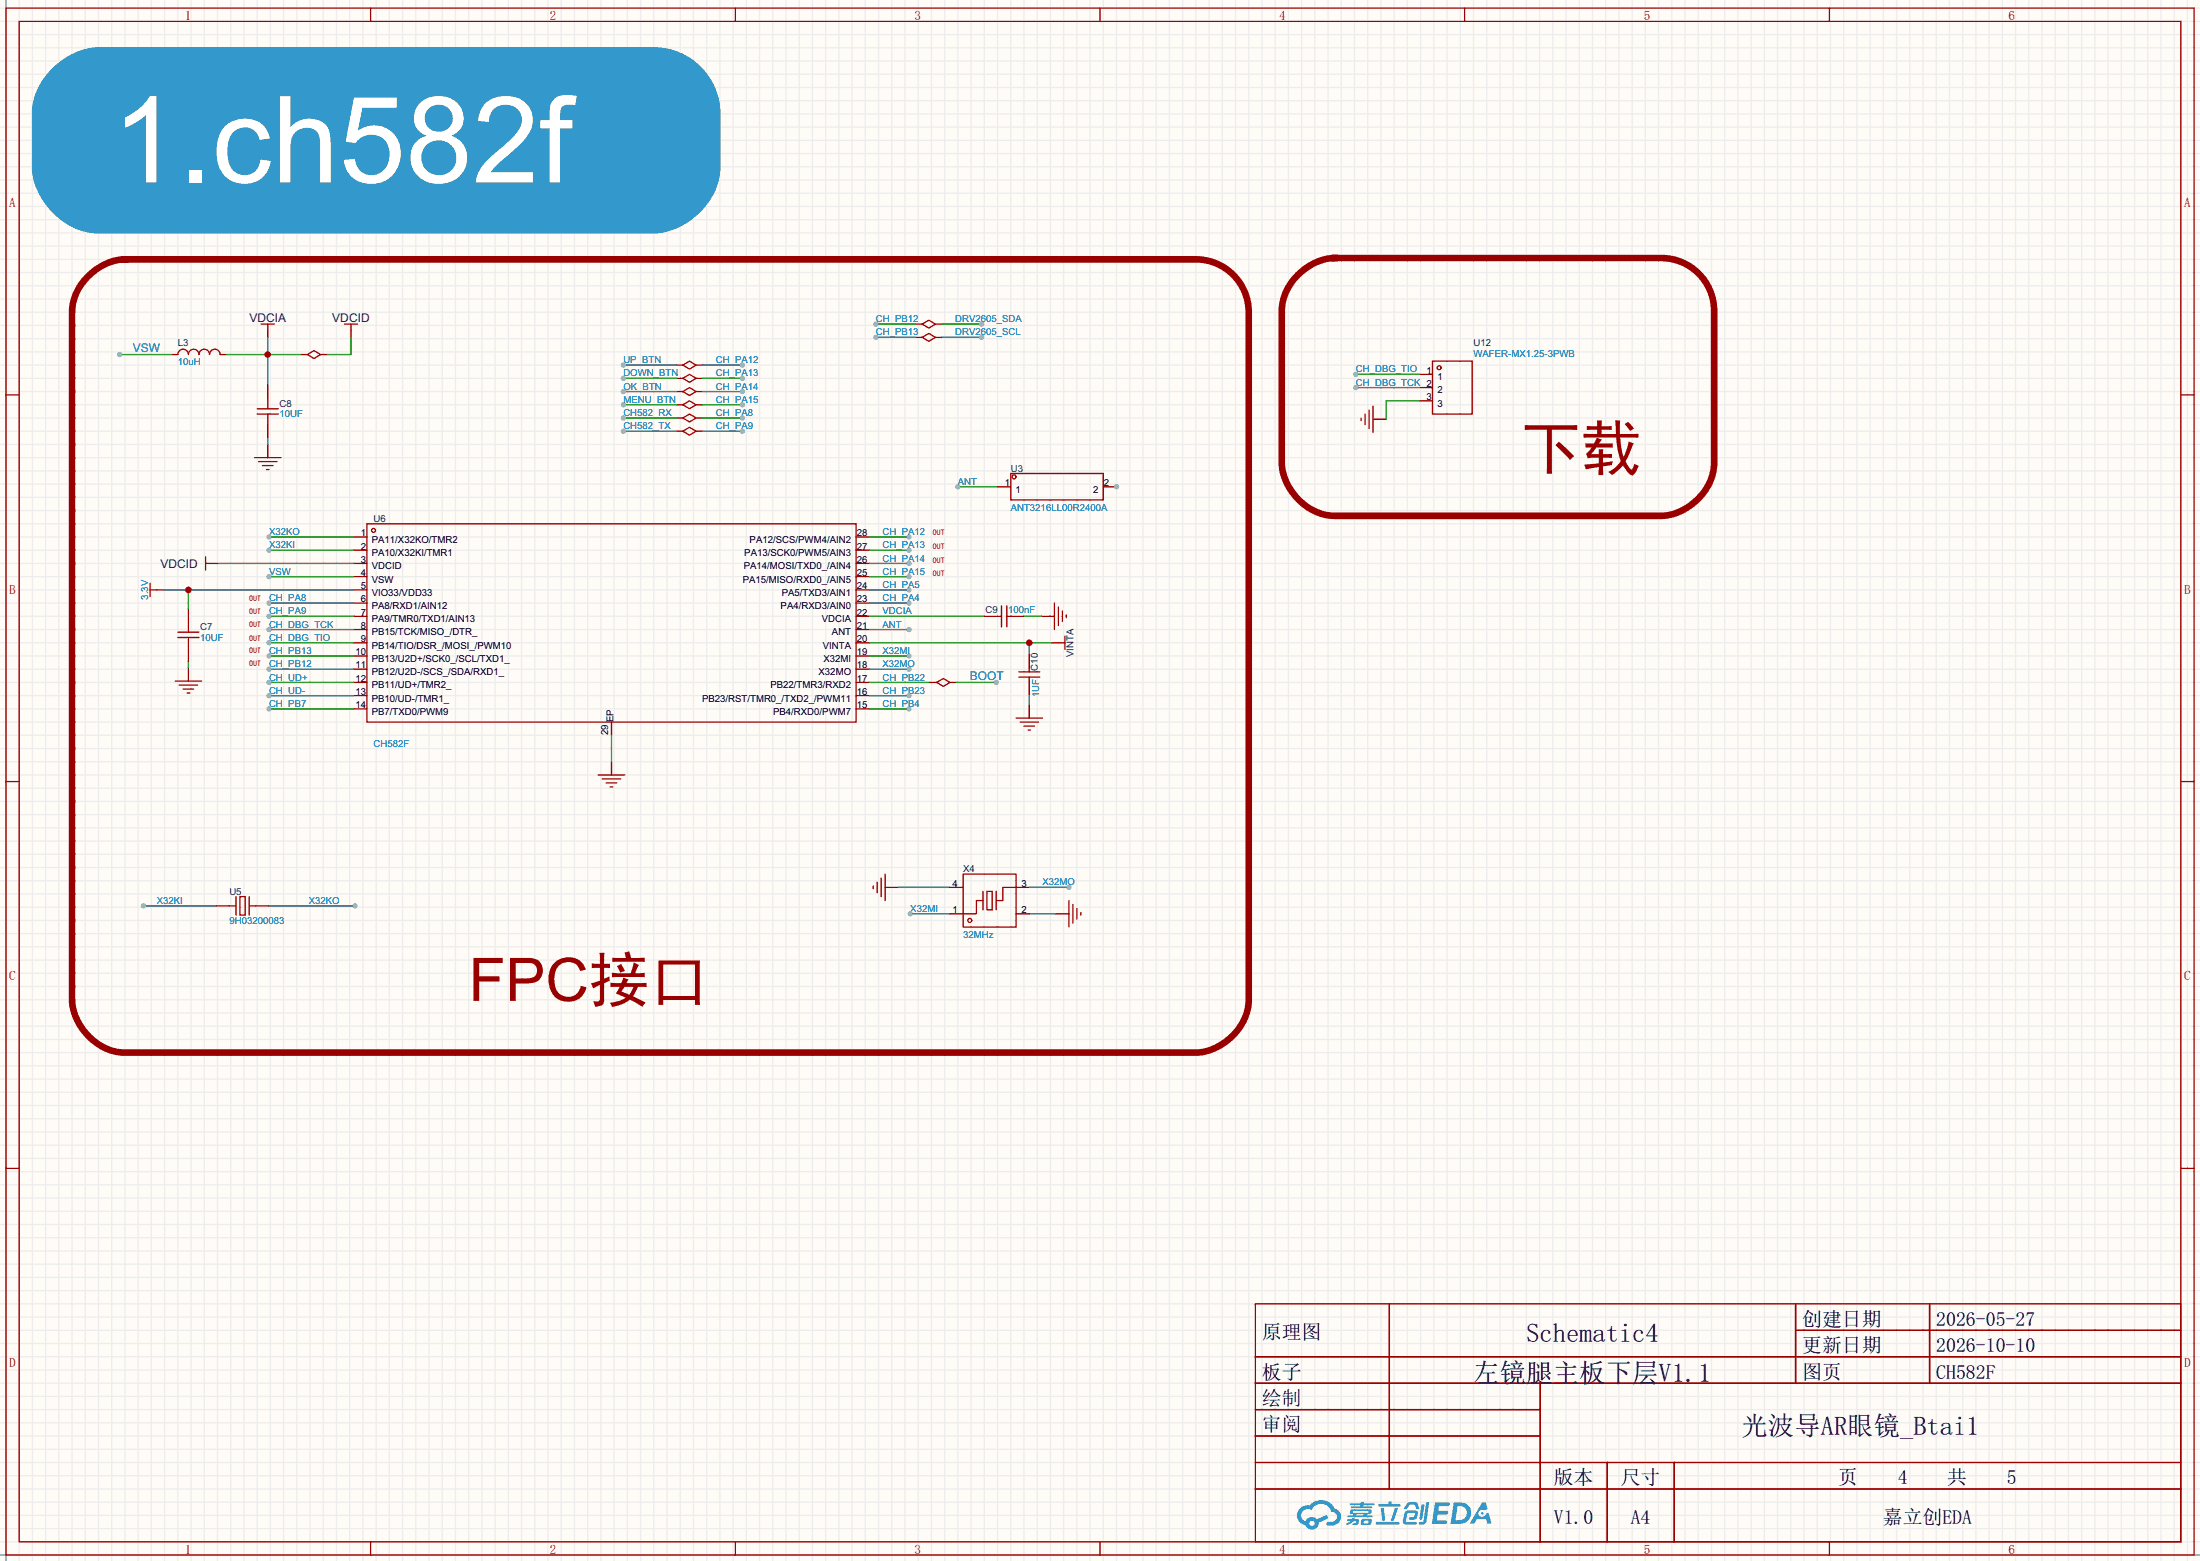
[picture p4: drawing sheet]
<svg xmlns="http://www.w3.org/2000/svg" width="423mm" height="300mm" viewBox="0 0 423 300" stroke-linecap="round" stroke-linejoin="round" font-family="sans-serif">
<path d="M0 0h422.7v299.9h-422.7z" fill="#fffcf7"/>
<g fill="none" stroke="#ededed" stroke-width=".25">
<path d="M0 1.6h422.7M0 4.1h422.7M0 6.6h422.7M0 9.2h422.7M0 11.7h422.7M0 14.3h422.7M0 16.8h422.7M0 19.3h422.7M1.1 0v299.9M3.7 0v299.9M6.2 0v299.9M8.8 0v299.9"/>
<path d="M11.3 0v299.9M13.8 0v299.9M16.4 0v299.9M18.9 0v299.9M21.5 0v299.9M24 0v299.9M26.5 0v299.9M29.1 0v299.9M31.6 0v299.9M34.2 0v299.9M36.7 0v299.9M39.2 0v299.9"/>
<path d="M41.8 0v299.9M44.3 0v299.9M46.9 0v299.9M49.4 0v299.9M51.9 0v299.9M54.5 0v299.9M57 0v299.9M59.6 0v299.9M62.1 0v299.9M64.6 0v299.9M67.2 0v299.9M69.7 0v299.9"/>
<path d="M72.3 0v299.9M74.8 0v299.9M77.3 0v299.9M79.9 0v299.9M82.4 0v299.9M85 0v299.9M87.5 0v299.9M90 0v299.9M92.6 0v299.9M95.1 0v299.9M97.7 0v299.9M100.2 0v299.9"/>
<path d="M102.7 0v299.9M105.3 0v299.9M107.8 0v299.9M110.4 0v299.9M112.9 0v299.9M115.4 0v299.9M118 0v299.9M120.5 0v299.9M123.1 0v299.9M125.6 0v299.9M128.1 0v299.9M130.7 0v299.9"/>
<path d="M133.2 0v299.9M135.8 0v299.9M138.3 0v299.9M140.8 0v299.9M143.4 0v299.9M145.9 0v299.9M148.5 0v299.9M151 0v299.9M153.5 0v299.9M156.1 0v299.9M158.6 0v299.9M161.2 0v299.9"/>
<path d="M163.7 0v299.9M166.2 0v299.9M168.8 0v299.9M171.3 0v299.9M173.9 0v299.9M176.4 0v299.9M178.9 0v299.9M181.5 0v299.9M184 0v299.9M186.6 0v299.9M189.1 0v299.9M191.6 0v299.9"/>
<path d="M194.2 0v299.9M196.7 0v299.9M199.3 0v299.9M201.8 0v299.9M204.3 0v299.9M206.9 0v299.9M209.4 0v299.9M212 0v299.9M214.5 0v299.9M217 0v299.9M219.6 0v299.9M222.1 0v299.9"/>
<path d="M224.7 0v299.9M227.2 0v299.9M229.7 0v299.9M232.3 0v299.9M234.8 0v299.9M237.4 0v299.9M239.9 0v299.9M242.4 0v299.9M245 0v299.9M247.5 0v299.9M250.1 0v299.9M252.6 0v299.9"/>
<path d="M255.1 0v299.9M257.7 0v299.9M260.2 0v299.9M262.8 0v299.9M265.3 0v299.9M267.8 0v299.9M270.4 0v299.9M272.9 0v299.9M275.5 0v299.9M278 0v299.9M280.5 0v299.9M283.1 0v299.9"/>
<path d="M285.6 0v299.9M288.2 0v299.9M290.7 0v299.9M293.2 0v299.9M295.8 0v299.9M298.3 0v299.9M300.9 0v299.9M303.4 0v299.9M305.9 0v299.9M308.5 0v299.9M311 0v299.9M313.6 0v299.9"/>
<path d="M316.1 0v299.9M318.6 0v299.9M321.2 0v299.9M323.7 0v299.9M326.3 0v299.9M328.8 0v299.9M331.3 0v299.9M333.9 0v299.9M336.4 0v299.9M339 0v299.9M341.5 0v299.9M344 0v299.9"/>
<path d="M346.6 0v299.9M349.1 0v299.9M351.7 0v299.9M354.2 0v299.9M356.7 0v299.9M359.3 0v299.9M361.8 0v299.9M364.4 0v299.9M366.9 0v299.9M369.4 0v299.9M372 0v299.9M374.5 0v299.9"/>
<path d="M377.1 0v299.9M379.6 0v299.9M382.1 0v299.9M384.7 0v299.9M387.2 0v299.9M389.8 0v299.9M392.3 0v299.9M394.8 0v299.9M397.4 0v299.9M399.9 0v299.9M402.5 0v299.9M405 0v299.9"/>
<path d="M407.5 0v299.9M410.1 0v299.9M412.6 0v299.9M415.2 0v299.9M417.7 0v299.9M420.2 0v299.9M0 21.9h422.7M0 24.4h422.7M0 27h422.7M0 29.5h422.7M0 32h422.7M0 34.6h422.7"/>
<path d="M0 37.1h422.7M0 39.7h422.7M0 42.2h422.7M0 44.7h422.7M0 47.3h422.7M0 49.8h422.7M0 52.4h422.7M0 54.9h422.7M0 57.4h422.7M0 60h422.7M0 62.5h422.7M0 65.1h422.7"/>
<path d="M0 67.6h422.7M0 70.1h422.7M0 72.7h422.7M0 75.2h422.7M0 77.8h422.7M0 80.3h422.7M0 82.8h422.7M0 85.4h422.7M0 87.9h422.7M0 90.5h422.7M0 93h422.7M0 95.5h422.7"/>
<path d="M0 98.1h422.7M0 100.6h422.7M0 103.2h422.7M0 105.7h422.7M0 108.2h422.7M0 110.8h422.7M0 113.3h422.7M0 115.9h422.7M0 118.4h422.7M0 120.9h422.7M0 123.5h422.7M0 126h422.7"/>
<path d="M0 128.6h422.7M0 131.1h422.7M0 133.6h422.7M0 136.2h422.7M0 138.7h422.7M0 141.3h422.7M0 143.8h422.7M0 146.3h422.7M0 148.9h422.7M0 151.4h422.7M0 154h422.7M0 156.5h422.7"/>
<path d="M0 159h422.7M0 161.6h422.7M0 164.1h422.7M0 166.7h422.7M0 169.2h422.7M0 171.7h422.7M0 174.3h422.7M0 176.8h422.7M0 179.4h422.7M0 181.9h422.7M0 184.4h422.7M0 187h422.7"/>
<path d="M0 189.5h422.7M0 192.1h422.7M0 194.6h422.7M0 197.1h422.7M0 199.7h422.7M0 202.2h422.7M0 204.8h422.7M0 207.3h422.7M0 209.8h422.7M0 212.4h422.7M0 214.9h422.7M0 217.5h422.7"/>
<path d="M0 220h422.7M0 222.5h422.7M0 225.1h422.7M0 227.6h422.7M0 230.2h422.7M0 232.7h422.7M0 235.2h422.7M0 237.8h422.7M0 240.3h422.7M0 242.9h422.7M0 245.4h422.7M0 247.9h422.7"/>
<path d="M0 250.5h422.7M0 253h422.7M0 255.6h422.7M0 258.1h422.7M0 260.6h422.7M0 263.2h422.7M0 265.7h422.7M0 268.3h422.7M0 270.8h422.7M0 273.3h422.7M0 275.9h422.7M0 278.4h422.7"/>
<path d="M0 281h422.7M0 283.5h422.7M0 286h422.7M0 288.6h422.7M0 291.1h422.7M0 293.7h422.7M0 296.2h422.7M0 298.7h422.7"/>
</g>
<path d="M1.1 0v299.9M0 298.7h422.7" fill="none" stroke="#999" stroke-width=".25"/>
<g fill="none" stroke="#a10000" stroke-width=".25">
<path d="M1.1 1.6h420.4v297.1h-420.4zM3.7 4.1h415.3v292.1h-415.3zM71.2 1.6v2.5M141.3 1.6v2.5M211.3 1.6v2.5M281.4 1.6v2.5M351.5 1.6v2.5M1.1 75.9h2.6M419 75.9h2.5M1.1 150.2h2.6M419 150.2h2.5M1.1 224.4h2.6"/>
<path d="M419 224.4h2.5M241.2 250.5h177.8v45.7h-177.8zM266.9 250.5v35.5M345 250.5v15.2M345 255.6h74M370.7 250.5v15.2M241.2 260.6h177.8M241.2 265.7h177.8M241.2 270.8h54.7M241.2 275.9h54.7M295.9 265.7v30.5M71.2 296.2v2.5"/>
<path d="M141.3 296.2v2.5M211.3 296.2v2.5M241.2 281h177.8M241.2 286h177.8M281.4 296.2v2.5M308.8 281v15.2M321.6 281v15.2M351.5 296.2v2.5"/>
</g>
<g fill="#5487ff">
<path d="M275.7 288.6h1.6a1.34 1.34 0 0 1 1.2 .2 .37 .37 0 0 1-.3 .6h-1.7l-.2 .8h1.6a.37 .37 0 0 1 .4 .4 .37 .37 0 0 1-.4 .3h-1.7l-.2 1.1h1.4a.48 .48 0 0 1 .6 .4v.2l-.3 .2h-2.6z"/>
<path d="M284.7 288.7h.7l.4 1.2-.6 .3a.72 .72 0 0 0-1.1 .2 .72 .72 0 0 0 .3 1 .72 .72 0 0 0 1-.4l.1-.2 .5-.2 .6 2.1h-.8l-.3-.8h-1.8l-.5 .8h-.9z"/>
<path d="M273.1 289h.6l-.4 2.7a.31 .31 0 0 1-.3 .3 .31 .31 0 0 1-.3-.3z"/>
<path d="M274 288.6h.6l-.5 3.7a.97 .97 0 0 1-1.6 .5l.2-.4h.6l.2-.2z"/>
<path d="M270.3 288.8l.5-.2h1.2l.4 .4 .3 .8-.6 .2-.3-.9h-.8l-.2 .1-.6 .8-.5-.1z"/>
<path d="M269.9 290.4l.5-.3h1.4a.69 .69 0 0 1 .6 .5 .69 .69 0 0 1-.1 .7 .74 .74 0 0 1-.8 .7h-.6a.27 .27 0 0 1-.2-.3 .27 .27 0 0 1 .3-.3h.6l.2-.7h-1.4l-.3 1.6 1.9 .1a.28 .28 0 0 1 .2 .3 .28 .28 0 0 1-.3 .2h-1.9l-.4-.3-.1-.4z"/>
<path d="M264.3 292.4h4.3a.28 .28 0 0 1 .3 .3 .28 .28 0 0 1-.3 .2h-4.2l-.1-.1z"/>
<path d="M268 289.7h.6l-.8 2.4a.3 .3 0 0 1-.4 .2 .3 .3 0 0 1-.2-.3z"/>
<path d="M265.3 289.7h.6l.2 2.2-.2 .3-.4-.2z"/>
<path d="M264.8 288.9h1.9l.2-.5h.5l-.1 .5h1.5a.27 .27 0 0 1 .3 .3 .27 .27 0 0 1-.3 .3h-3.9l-.1-.2z"/>
<path d="M258.9 291.8h.7l.1-.1 .6-.1-.1 .2 .8 .1 .1 .3-.2 .6-1.1 .2v-.4l.7-.1v-.2l-.5-.1-.5 .5-.8 .3-.1-.4 .8-.3h-.6z"/>
<path d="M259.3 288.8h2.1l.1-.3h.6l-.1 .3h1.9l.2 .2-.2 .2h-1.9l-.1 .2h1.6l.2 .2-.2 .2h-3.9l-.1-.4h1.8v-.2h-1.9l-.1-.1z"/>
<path d="M279.3 288.6l-.6 4.2h1.4a2.14 2.14 0 0 0 2.6-2.2 2.14 2.14 0 0 0-2.7-2zM280 289.3a1.37 1.37 0 0 1 1.8 1.2 1.37 1.37 0 0 1-1.5 1.5h-.7z"/>
<path d="M259.4 290.1l-.1 .7 .6 .1 .1 .2h-1.2l.1 .4h4.6l.2-.1-.2-.3h-.9l.1-.2a.6 .6 0 0 0 .7-.2 .6 .6 0 0 0 0-.7l-3.6-.1zM260 290.3l2.9 .1-.1 .2h-2.8zM260.6 290.9h1.4l-.1 .2h-1.2z"/>
<path d="M261.6 291.9a.9 .9 0 0 0-.1 1 2.48 2.48 0 0 0 1.9-.1 .84 .84 0 0 0 0-1h-1.4zM262.1 292.2l.7-.1 .1 .4-.2 .1h-.7z"/>
<path d="M249.8 289.7a1.91 1.91 0 0 0-.6 2 1.91 1.91 0 0 0 1.6 1.3 1.35 1.35 0 0 0 1.5 .9 1.35 1.35 0 0 0 1.1-1.4l1.9-.9-.5-.6-1.8 .9a1.41 1.41 0 0 0-2.2 .3 1.25 1.25 0 0 1-.6-1.7 1.25 1.25 0 0 1 1.8-.4 1.97 1.97 0 0 1 2-1.2 1.97 1.97 0 0 1 1.7 1.5 .96 .96 0 0 1 1.1 .9 .96 .96 0 0 1-.9 1h-.6a.39 .39 0 0 0-.5 .4 .39 .39 0 0 0 .4 .4 1.87 1.87 0 0 0 1.9-.5 1.87 1.87 0 0 0 .3-2.1l-.6-.6-.4-.1a2.86 2.86 0 0 0-4.8-.6h-.3a2.27 2.27 0 0 0-1.5 .5zM251.6 292.7a.49 .49 0 0 1 .9 0 .49 .49 0 0 1-.9 0z"/>
<circle cx="284.8" cy="290.7" r=".27"/>
</g>
<g fill="none" stroke="#870000" stroke-width=".25">
<path d="M51.4 63.5v1.3M57.8 68.1h1.3M61.6 68.1h1.3M67.4 63.5v1.3M51.4 85.4v2.5M40.8 108.2h1.2M36.2 128.3v2.5M197.7 135.4v2.6M202.1 123.5h1.2M170.1 170.5h2.5M182.5 175.6h2.5M182.5 170.5h2.5"/>
<path d="M195.2 175.6h2.5M195.2 170.5h2.5M202.8 175.6h2.6"/>
</g>
<g fill="none" stroke="#a10000" stroke-width=".25">
<path d="M50.2 62.3h2.5M51.4 62.3v1.2M59.1 68.1l1.2-.8 1.3 .8-1.3 .8zM66.2 62.3h2.5M67.4 62.3v1.2M48.9 87.9h5.1M49.7 88.7h3.5M50.4 89.4h2.1M51.2 90.2h.5M39.5 107v2.5M39.5 108.2h1.3M33.7 130.8h5"/>
<path d="M34.4 131.6h3.6M35.2 132.4h2M35.9 133.1h.5M195.2 138h5.1M196 138.7h3.5M196.7 139.5h2.1M203.3 123.5h1.3M204.6 122.2v2.6M197.5 140.2h.5M167.8 170.2v.5M168.5 169.5v2M169.3 168.7v3.6"/>
<path d="M170.1 167.9v5.1M185 167.9h10.2v10.2h-10.2zM188.8 173h-1.2v2.6h-2.6M188.8 171.2v3.6M189.6 171.2h1v3.6h-1zM191.4 171.2v3.6M195.2 170.5h-2.5v2.5h-1.3M205.4 173v5.1M206.1 173.8v3.5M206.9 174.5v2.1M207.6 175.3v.5"/>
<circle cx="186.3" cy="176.8" r=".38"/>
</g>
<path d="M16.8 53.2a10.8 10.8 0 0 1 7.2-3.4h205.7a10.2 10.2 0 0 1 10.2 10.2v132.1a10.9 10.9 0 0 1-10.2 10.1h-205.7a10.9 10.9 0 0 1-10.2-10.1v-132.1a9.8 9.8 0 0 1 3-6.8zM249.2 53a10.8 10.8 0 0 1 7.2-3.4h62.8a10.2 10.2 0 0 1 10.1 10.1v29.2a10.9 10.9 0 0 1-10.1 10.2h-62.8a10.9 10.9 0 0 1-10.1-10.2v-29.2a9.8 9.8 0 0 1 2.9-6.7z" fill="none" stroke="#900" stroke-width="1.3"/>
<path d="M27.6 174h13.9M172.6 170.5h9.9M197.7 175.6h5.1" fill="none" stroke="#008700" stroke-width=".25"/>
<circle cx="27.6" cy="174" r=".51" fill="#999"/>
<path d="M51.7 174h16.5" fill="none" stroke="#008700" stroke-width=".25"/>
<circle cx="68.2" cy="174" r=".51" fill="#999"/>
<path d="M43.3 68.1h14.5M51.4 64.8v9.2" fill="none" stroke="#008700" stroke-width=".25"/>
<circle cx="51.4" cy="68.1" r=".63" fill="#c00"/>
<path d="M23 68.1h10.1M67.4 64.8v3.3h-4.5M51.4 84.1v1.3M36.2 127v1.3M197.7 133.4v2" fill="none" stroke="#008700" stroke-width=".25"/>
<circle cx="23" cy="68.1" r=".51" fill="#999"/>
<path d="M10.4 12.9a13.2 13.2 0 0 1 8.5-3.7h106.7a12.7 12.7 0 0 1 12.7 12.7v10.1a13.5 13.5 0 0 1-8.9 12l-2.6 .7h-1.2h-106.7a13.5 13.5 0 0 1-11.9-8.9l-.7-2.5-.1-1.3v-10.1a12.3 12.3 0 0 1 4.2-9z" fill="#39c" stroke="#39c" stroke-width=".25"/>
<g fill="none" stroke="#870000" stroke-width=".25">
<path d="M67.9 103.2h2.6M67.9 105.7h2.6M67.9 108.2h2.6M67.9 110.8h2.6M67.9 113.3h2.6M67.9 115.9h2.6M67.9 118.4h2.6M164.5 103.2h2.5M164.5 105.7h2.5M164.5 108.2h2.5M164.5 110.8h2.5M164.5 113.3h2.5"/>
<path d="M164.5 115.9h2.5M164.5 118.4h2.5M67.9 120.9h2.6M67.9 123.5h2.6M67.9 126h2.6M67.9 128.6h2.6M67.9 131.1h2.6M67.9 133.6h2.6M67.9 136.2h2.6M117.5 138.7v2.6M164.5 120.9h2.5M164.5 123.5h2.5"/>
<path d="M164.5 126h2.5M164.5 128.6h2.5M164.5 131.1h2.5M164.5 133.6h2.5M164.5 136.2h2.5"/>
</g>
<g fill="none" stroke="#a10000" stroke-width=".25">
<path d="M70.5 100.6h94v38.1h-94z"/>
<circle cx="71.8" cy="101.9" r=".38"/>
</g>
<path d="M51.7 103.2h16.2" fill="none" stroke="#008700" stroke-width=".25"/>
<circle cx="51.7" cy="103.2" r=".51" fill="#999"/>
<path d="M51.7 105.7h16.2" fill="none" stroke="#008700" stroke-width=".25"/>
<circle cx="51.7" cy="105.7" r=".51" fill="#999"/>
<path d="M42 108.2h25.9M51.7 110.8h16.2" fill="none" stroke="#008700" stroke-width=".25"/>
<circle cx="51.7" cy="110.8" r=".51" fill="#999"/>
<path d="M51.7 120.9h16.2" fill="none" stroke="#008700" stroke-width=".25"/>
<circle cx="51.7" cy="120.9" r=".51" fill="#999"/>
<path d="M51.7 123.5h16.2" fill="none" stroke="#008700" stroke-width=".25"/>
<circle cx="51.7" cy="123.5" r=".51" fill="#999"/>
<path d="M51.7 115.9h16.2" fill="none" stroke="#008700" stroke-width=".25"/>
<circle cx="51.7" cy="115.9" r=".51" fill="#999"/>
<path d="M51.7 118.4h16.2" fill="none" stroke="#008700" stroke-width=".25"/>
<circle cx="51.7" cy="118.4" r=".51" fill="#999"/>
<path d="M51.7 128.6h16.2" fill="none" stroke="#008700" stroke-width=".25"/>
<circle cx="51.7" cy="128.6" r=".51" fill="#999"/>
<path d="M51.7 126h16.2" fill="none" stroke="#008700" stroke-width=".25"/>
<circle cx="51.7" cy="126" r=".51" fill="#999"/>
<path d="M51.7 131.1h16.2" fill="none" stroke="#008700" stroke-width=".25"/>
<circle cx="51.7" cy="131.1" r=".51" fill="#999"/>
<path d="M51.7 133.6h16.2" fill="none" stroke="#008700" stroke-width=".25"/>
<circle cx="51.7" cy="133.6" r=".51" fill="#999"/>
<path d="M51.7 136.2h16.2" fill="none" stroke="#008700" stroke-width=".25"/>
<circle cx="51.7" cy="136.2" r=".51" fill="#999"/>
<path d="M117.5 146.3v2.6" fill="none" stroke="#870000" stroke-width=".25"/>
<path d="M114.9 148.9h5.1M115.7 149.6h3.6M116.5 150.4h2M117.2 151.2h.5" fill="none" stroke="#a10000" stroke-width=".25"/>
<path d="M167 118.4h22.1M167 115.9h7.6M117.5 141.3v5" fill="none" stroke="#008700" stroke-width=".25"/>
<circle cx="174.6" cy="115.9" r=".51" fill="#999"/>
<path d="M167 113.3h7.6" fill="none" stroke="#008700" stroke-width=".25"/>
<circle cx="174.6" cy="113.3" r=".51" fill="#999"/>
<path d="M167 120.9h7.6" fill="none" stroke="#008700" stroke-width=".25"/>
<circle cx="174.6" cy="120.9" r=".51" fill="#999"/>
<path d="M167 103.2h7.6" fill="none" stroke="#008700" stroke-width=".25"/>
<circle cx="174.6" cy="103.2" r=".51" fill="#999"/>
<path d="M167 105.7h7.6" fill="none" stroke="#008700" stroke-width=".25"/>
<circle cx="174.6" cy="105.7" r=".51" fill="#999"/>
<path d="M167 108.2h7.6" fill="none" stroke="#008700" stroke-width=".25"/>
<circle cx="174.6" cy="108.2" r=".51" fill="#999"/>
<path d="M167 110.8h7.6" fill="none" stroke="#008700" stroke-width=".25"/>
<circle cx="174.6" cy="110.8" r=".51" fill="#999"/>
<path d="M167 123.5h35.1M197.7 123.5v2.3" fill="none" stroke="#008700" stroke-width=".25"/>
<circle cx="197.7" cy="123.5" r=".63" fill="#c00"/>
<path d="M167 126h7.6" fill="none" stroke="#008700" stroke-width=".25"/>
<circle cx="174.6" cy="126" r=".51" fill="#999"/>
<path d="M167 128.6h7.6" fill="none" stroke="#008700" stroke-width=".25"/>
<circle cx="174.6" cy="128.6" r=".51" fill="#999"/>
<path d="M167 131.1h11.7M167 133.6h7.6" fill="none" stroke="#008700" stroke-width=".25"/>
<circle cx="174.6" cy="133.6" r=".51" fill="#999"/>
<path d="M167 136.2h7.6" fill="none" stroke="#008700" stroke-width=".25"/>
<circle cx="174.6" cy="136.2" r=".51" fill="#999"/>
<path d="M30.1 113.3h1.3" fill="none" stroke="#870000" stroke-width=".25"/>
<path d="M28.8 112.1v2.5M28.8 113.3h1.3" fill="none" stroke="#a10000" stroke-width=".25"/>
<path d="M174.9 175.6h7.6" fill="none" stroke="#008700" stroke-width=".25"/>
<circle cx="174.9" cy="175.6" r=".51" fill="#999"/>
<path d="M197.7 170.5h7.7" fill="none" stroke="#008700" stroke-width=".25"/>
<circle cx="205.4" cy="170.5" r=".51" fill="#999"/>
<path d="M49.4 78.5h4.1M49.4 79.5h4.1M51.4 76.5v2M51.4 79.5v2.1M36.2 119.4v2.1M34.2 121.5h4M34.2 122.5h4M36.2 122.5v2" fill="none" stroke="#a10000" stroke-width=".25"/>
<path d="M51.4 74v2.5M51.4 81.6v2.5M36.2 116.9v2.5M36.2 124.5v2.5" fill="none" stroke="#870000" stroke-width=".25"/>
<path d="M31.4 113.3h36.5M36.2 113.3v3.6" fill="none" stroke="#008700" stroke-width=".25"/>
<circle cx="36.2" cy="113.3" r=".63" fill="#c00"/>
<path d="M191.6 118.4h.8M192.4 116.4v4M193.4 116.4v4M193.4 118.4h.8M202.6 115.9v5M203.3 116.6v3.6M204.1 117.4v2M204.9 118.1v.6M195.7 130.1h4.1M195.7 129.1h4.1M197.7 128.3v.8M197.7 130.1v.7" fill="none" stroke="#a10000" stroke-width=".25"/>
<path d="M189.1 118.4h2.5M194.2 118.4h2.5M200 118.4h2.6M197.7 125.8v2.5M197.7 130.8v2.6" fill="none" stroke="#870000" stroke-width=".25"/>
<path d="M184 93.5h7.6M196.7 118.4h3.3" fill="none" stroke="#008700" stroke-width=".25"/>
<circle cx="184" cy="93.5" r=".51" fill="#999"/>
<path d="M178.7 131.1h1.3M182.5 131.1h1.3" fill="none" stroke="#870000" stroke-width=".25"/>
<path d="M180 131.1l1.2-.8 1.3 .8-1.3 .8z" fill="none" stroke="#a10000" stroke-width=".25"/>
<path d="M183.8 131.1h7.6" fill="none" stroke="#008700" stroke-width=".25"/>
<circle cx="191.4" cy="131.1" r=".51" fill="#999"/>
<path d="M33.1 68.1h1.1M42.3 68.1h1M191.6 93.5h2.6M212 93.5h2.5M41.5 174h2.6M49.1 174h2.6" fill="none" stroke="#870000" stroke-width=".25"/>
<g fill="none" stroke="#a10000" stroke-width=".25">
<path d="M34.2 68.1a1.02 1.02 0 0 1 1-1 1.02 1.02 0 0 1 1 1 1.02 1.02 0 0 1 1-1 1.02 1.02 0 0 1 1 1 1.02 1.02 0 0 1 1-1 1.02 1.02 0 0 1 1.1 1 1.02 1.02 0 0 1 1-1 1.02 1.02 0 0 1 1 1M194.2 91h17.8v5.1h-17.8zM44.1 174h1.2M45.3 172.3v3.5M46.1 172.3h1v3.5h-1zM47.9 172.3v3.5M47.9 174h1.2"/>
<circle cx="194.8" cy="91.6" r=".38"/>
</g>
<circle cx="214.5" cy="93.5" r=".51" fill="#999"/>
<g fill="none" stroke="#a10000" stroke-width=".25">
<path d="M131.2 70.1l1.3-.7 1.2 .7-1.2 .8zM275.2 69.4h7.6v10.1h-7.6z"/>
<circle cx="276.5" cy="70.7" r=".38"/>
</g>
<path d="M129.9 70.1h1.3M133.7 70.1h1.3M272.7 71.9h2.5M272.7 74.5h2.5M272.7 77h2.5" fill="none" stroke="#870000" stroke-width=".25"/>
<path d="M119.8 70.1h10.1" fill="none" stroke="#008700" stroke-width=".25"/>
<circle cx="119.8" cy="70.1" r=".51" fill="#999"/>
<path d="M129.9 72.7h1.3M133.7 72.7h1.3" fill="none" stroke="#870000" stroke-width=".25"/>
<path d="M131.2 72.7l1.3-.8 1.2 .8-1.2 .7z" fill="none" stroke="#a10000" stroke-width=".25"/>
<path d="M119.8 72.7h10.1" fill="none" stroke="#008700" stroke-width=".25"/>
<circle cx="119.8" cy="72.7" r=".51" fill="#999"/>
<path d="M129.9 75.2h1.3M133.7 75.2h1.3" fill="none" stroke="#870000" stroke-width=".25"/>
<path d="M131.2 75.2l1.3-.7 1.2 .7-1.2 .8z" fill="none" stroke="#a10000" stroke-width=".25"/>
<path d="M119.8 75.2h10.1" fill="none" stroke="#008700" stroke-width=".25"/>
<circle cx="119.8" cy="75.2" r=".51" fill="#999"/>
<path d="M129.9 77.8h1.3M133.7 77.8h1.3" fill="none" stroke="#870000" stroke-width=".25"/>
<path d="M131.2 77.8l1.3-.8 1.2 .8-1.2 .7z" fill="none" stroke="#a10000" stroke-width=".25"/>
<path d="M119.8 77.8h10.1" fill="none" stroke="#008700" stroke-width=".25"/>
<circle cx="119.8" cy="77.8" r=".51" fill="#999"/>
<path d="M129.9 80.3h1.3M133.7 80.3h1.3" fill="none" stroke="#870000" stroke-width=".25"/>
<path d="M131.2 80.3l1.3-.8 1.2 .8-1.2 .8z" fill="none" stroke="#a10000" stroke-width=".25"/>
<path d="M119.8 80.3h10.1" fill="none" stroke="#008700" stroke-width=".25"/>
<circle cx="119.8" cy="80.3" r=".51" fill="#999"/>
<path d="M129.9 82.8h1.3M133.7 82.8h1.3" fill="none" stroke="#870000" stroke-width=".25"/>
<path d="M131.2 82.8l1.3-.7 1.2 .7-1.2 .8z" fill="none" stroke="#a10000" stroke-width=".25"/>
<path d="M119.8 82.8h10.1" fill="none" stroke="#008700" stroke-width=".25"/>
<circle cx="119.8" cy="82.8" r=".51" fill="#999"/>
<path d="M135 80.3h7.6" fill="none" stroke="#008700" stroke-width=".25"/>
<circle cx="142.6" cy="80.3" r=".51" fill="#999"/>
<path d="M135 82.8h7.6" fill="none" stroke="#008700" stroke-width=".25"/>
<circle cx="142.6" cy="82.8" r=".51" fill="#999"/>
<path d="M260.5 71.9h12.2" fill="none" stroke="#008700" stroke-width=".25"/>
<circle cx="260.5" cy="71.9" r=".51" fill="#999"/>
<path d="M260.5 74.5h12.2" fill="none" stroke="#008700" stroke-width=".25"/>
<circle cx="260.5" cy="74.5" r=".51" fill="#999"/>
<path d="M175.9 62.3h1.3M179.7 62.3h1.3M263.8 80.6h2.5" fill="none" stroke="#870000" stroke-width=".25"/>
<path d="M177.2 62.3l1.2-.8 1.3 .8-1.3 .7zM262.3 79.5v2.1M263 78.8v3.5M263.8 78v5.1M261.5 80.3v.5" fill="none" stroke="#a10000" stroke-width=".25"/>
<path d="M168.3 62.3h7.6M272.7 77h-6.4v3.6" fill="none" stroke="#008700" stroke-width=".25"/>
<circle cx="168.3" cy="62.3" r=".51" fill="#999"/>
<path d="M175.9 64.8h1.3M179.7 64.8h1.3" fill="none" stroke="#870000" stroke-width=".25"/>
<path d="M177.2 64.8l1.2-.8 1.3 .8-1.3 .8z" fill="none" stroke="#a10000" stroke-width=".25"/>
<path d="M168.3 64.8h7.6" fill="none" stroke="#008700" stroke-width=".25"/>
<circle cx="168.3" cy="64.8" r=".51" fill="#999"/>
<path d="M181 62.3h7.6" fill="none" stroke="#008700" stroke-width=".25"/>
<circle cx="188.6" cy="62.3" r=".51" fill="#999"/>
<path d="M181 64.8h7.6" fill="none" stroke="#008700" stroke-width=".25"/>
<circle cx="188.6" cy="64.8" r=".51" fill="#999"/>
<path d="M135 70.1h7.6" fill="none" stroke="#008700" stroke-width=".25"/>
<circle cx="142.6" cy="70.1" r=".51" fill="#999"/>
<path d="M135 72.7h7.6" fill="none" stroke="#008700" stroke-width=".25"/>
<circle cx="142.6" cy="72.7" r=".51" fill="#999"/>
<path d="M135 75.2h7.6" fill="none" stroke="#008700" stroke-width=".25"/>
<circle cx="142.6" cy="75.2" r=".51" fill="#999"/>
<path d="M135 77.8h7.6" fill="none" stroke="#008700" stroke-width=".25"/>
<circle cx="142.6" cy="77.8" r=".51" fill="#999"/>
<text font-size="23.1" fill="#fff" x="21.5" y="35">1.ch582f</text>
<g font-size="11.5" fill="#900">
<text x="292.2" y="90.2">下载</text>
<text x="90" y="192.3">F</text>
<text x="97.1" y="192.3">P</text>
<text x="104.8" y="192.3">C</text>
<text x="113.1" y="192.3">接</text>
<text x="124.7" y="192.3">口</text>
</g>
<g font-size="5.1">
<text x="293.2" y="257.8">Schematic4</text>
<text x="283.1" y="265.5">左镜腿主板下层V1.1</text>
<text x="334.6" y="275.6">光</text>
<text x="339.6" y="275.6">波</text>
<text x="344.7" y="275.6">导</text>
<text x="349.8" y="275.6">A</text>
<text x="352.3" y="275.6">R</text>
<text x="354.9" y="275.6">眼</text>
<text x="360" y="275.6">镜</text>
<text x="365" y="275.6">_</text>
<text x="367.6" y="275.6">B</text>
<text x="370.1" y="275.6">t</text>
<text x="372.7" y="275.6">a</text>
<text x="375.2" y="275.6">i</text>
<text x="377.7" y="275.6">1</text>
</g>
<g font-size="3.8">
<text x="242.4" y="257.2">原理图</text>
<text x="346.2" y="254.7">创建日期</text>
<text x="372" y="254.7">2026-05-27</text>
<text x="346.2" y="259.8">更新日期</text>
<text x="372" y="259.8">2026-10-10</text>
<text x="242.4" y="269.9">绘制</text>
<text x="242.4" y="264.8">板子</text>
<text x="346.2" y="264.8">图页</text>
<text x="372" y="264.8">CH582F</text>
<text x="242.4" y="275">审阅</text>
<text x="298.5" y="285.2">版本</text>
<text x="311.4" y="285.2">尺寸</text>
<text x="353.2" y="285.2">页</text>
<text x="364.6" y="285.2">4</text>
<text x="374.1" y="285.2">共</text>
<text x="385.5" y="285.2">5</text>
<text x="298.5" y="292.8">V1.0</text>
<text x="313.3" y="292.8">A4</text>
<text x="361.7" y="292.8">嘉立创E</text>
<text x="375.1" y="292.8">DA</text>
</g>
<g font-size="2.5" fill="#a00000">
<text x="35.5" y="3.8">1</text>
<text x="105.6" y="3.8">2</text>
<text x="175.7" y="3.8">3</text>
<text x="245.7" y="3.8">4</text>
<text x="315.8" y="3.8">5</text>
<text x="385.8" y="3.8">6</text>
<text x="1.8" y="39.7">A</text>
<text x="419.6" y="39.7">A</text>
<text x="1.8" y="114">B</text>
<text x="419.6" y="114">B</text>
<text x="1.8" y="188.3">C</text>
<text x="419.6" y="188.3">C</text>
<text x="1.8" y="262.6">D</text>
<text x="419.6" y="262.6">D</text>
<text x="35.5" y="298.5">1</text>
<text x="105.6" y="298.5">2</text>
<text x="175.7" y="298.5">3</text>
<text x="245.7" y="298.5">4</text>
<text x="315.8" y="298.5">5</text>
<text x="385.8" y="298.5">6</text>
</g>
<g font-size="2.3" fill="#000080">
<text x="47.9" y="61.8">VDCIA</text>
<text x="63.8" y="61.8">VDCID</text>
<text x="30.8" y="109.1">VDCID</text>
</g>
<g font-size="2.3" fill="#00f">
<text x="25.5" y="67.6">VSW</text>
<text x="186.3" y="130.6">BOOT</text>
</g>
<g font-size="1.8" fill="#00f">
<text x="168.3" y="61.9">CH_PB12</text>
<text x="168.3" y="64.4">CH_PB13</text>
<text x="183.5" y="61.9">DRV2605_SDA</text>
<text x="183.5" y="64.4">DRV2605_SCL</text>
<text x="34.2" y="70">10uH</text>
<text x="119.8" y="69.8">UP_BTN</text>
<text x="137.5" y="69.8">CH_PA12</text>
<text x="260.5" y="71.6">CH_DBG_TIO</text>
<text x="283.1" y="68.5">WAFER-MX1.25-3PWB</text>
<text x="119.8" y="72.3">DOWN_BTN</text>
<text x="119.8" y="74.9">OK_BTN</text>
<text x="119.8" y="77.4">MENU_BTN</text>
<text x="137.5" y="72.3">CH_PA13</text>
<text x="137.5" y="74.9">CH_PA14</text>
<text x="137.5" y="77.4">CH_PA15</text>
<text x="260.5" y="74.1">CH_DBG_TCK</text>
<text x="53.7" y="80.2">10UF</text>
<text x="119.8" y="79.9">CH582_RX</text>
<text x="119.8" y="82.5">CH582_TX</text>
<text x="137.5" y="79.9">CH_PA8</text>
<text x="137.5" y="82.5">CH_PA9</text>
<text x="184" y="93.1">ANT</text>
<text x="194.2" y="98.2">ANT3216LL00R2400A</text>
<text x="51.7" y="102.8">X32KO</text>
<text x="51.7" y="105.3">X32KI</text>
<text x="169.5" y="102.8">CH_PA12</text>
<text x="169.5" y="105.3">CH_PA13</text>
<text x="169.5" y="107.9">CH_PA14</text>
<text x="51.7" y="110.4">VSW</text>
<text x="169.5" y="113">CH_PA5</text>
<text x="169.5" y="110.4">CH_PA15</text>
<text x="28.5" y="115.2" transform="rotate(-90 28.5 115.2)">3.3V</text>
<text x="51.7" y="115.5">CH_PA8</text>
<text x="51.7" y="118">CH_PA9</text>
<text x="169.5" y="118">VDCIA</text>
<text x="169.5" y="115.5">CH_PA4</text>
<text x="193.7" y="117.8">100nF</text>
<text x="38.5" y="123.1">10UF</text>
<text x="51.7" y="120.6">CH_DBG_TCK</text>
<text x="51.7" y="123.1">CH_DBG_TIO</text>
<text x="51.7" y="125.7">CH_PB13</text>
<text x="169.5" y="120.6">ANT</text>
<text x="169.5" y="125.7">X32MI</text>
<text x="51.7" y="128.2">CH_PB12</text>
<text x="51.7" y="130.7">CH_UD+</text>
<text x="169.5" y="128.2">X32MO</text>
<text x="169.5" y="130.7">CH_PB22</text>
<text x="51.7" y="133.3">CH_UD-</text>
<text x="51.7" y="135.8">CH_PB7</text>
<text x="169.5" y="133.3">CH_PB23</text>
<text x="169.5" y="135.8">CH_PB4</text>
<text x="199.7" y="133.9" transform="rotate(-90 199.7 133.9)">1UF</text>
<text x="71.8" y="143.4">CH582F</text>
<text x="30.1" y="173.7">X32KI</text>
<text x="59.3" y="173.7">X32KO</text>
<text x="200.3" y="170.1">X32MO</text>
<text x="44.1" y="177.5">9H03200083</text>
<text x="174.9" y="175.2">X32MI</text>
<text x="185" y="180.3">32MHz</text>
</g>
<g font-size="1.8" fill="#000080">
<text x="34.2" y="66.5">L3</text>
<text x="283.1" y="66.5">U12</text>
<text x="53.7" y="78.2">C8</text>
<text x="194.2" y="90.6">U3</text>
<text x="71.8" y="100.3">U6</text>
<text x="189.4" y="117.8">C9</text>
<text x="38.5" y="121.1">C7</text>
<text x="199.4" y="128.8" transform="rotate(-90 199.4 128.8)">C10</text>
<text x="206.3" y="126.2" transform="rotate(-90 206.3 126.2)">VINTA</text>
<text x="185" y="167.6">X4</text>
<text x="44.1" y="171.9">U5</text>
</g>
<g font-size="1.8">
<text x="274.1" y="71.8">1</text>
<text x="274.1" y="74.3">2</text>
<text x="274.1" y="76.9">3</text>
<text x="276.1" y="73.1">1</text>
<text x="276.1" y="75.6">2</text>
<text x="276.1" y="78.1">3</text>
<text x="193" y="93.4">1</text>
<text x="195.1" y="94.6">1</text>
<text x="210" y="94.6">2</text>
<text x="212.1" y="93.4">2</text>
<text x="69.3" y="105.6">2</text>
<text x="69.3" y="103">1</text>
<text x="71.4" y="106.8">PA10/X32KI/TMR1</text>
<text x="71.4" y="104.3">PA11/X32KO/TMR2</text>
<text x="143" y="106.8">PA13/SCK0/PWM5/AIN3</text>
<text x="144" y="104.3">PA12/SCS/PWM4/AIN2</text>
<text x="164.6" y="103">28</text>
<text x="164.6" y="105.6">27</text>
<text x="69.3" y="113.2">5</text>
<text x="69.3" y="110.6">4</text>
<text x="69.3" y="108.1">3</text>
<text x="71.4" y="111.9">VSW</text>
<text x="71.4" y="109.4">VDCID</text>
<text x="142.7" y="111.9">PA15/MISO/RXD0_/AIN5</text>
<text x="142.9" y="109.4">PA14/MOSI/TXD0_/AIN4</text>
<text x="164.6" y="108.1">26</text>
<text x="164.6" y="110.6">25</text>
<text x="164.6" y="113.2">24</text>
<text x="69.3" y="118.3">7</text>
<text x="69.3" y="115.7">6</text>
<text x="71.4" y="119.5">PA9/TMR0/TXD1/AIN13</text>
<text x="71.4" y="117">PA8/RXD1/AIN12</text>
<text x="71.4" y="114.5">VIO33/VDD33</text>
<text x="150" y="117">PA4/RXD3/AIN0</text>
<text x="150.2" y="114.5">PA5/TXD3/AIN1</text>
<text x="157.9" y="119.5">VDCIA</text>
<text x="164.6" y="115.7">23</text>
<text x="164.6" y="118.3">22</text>
<text x="68.3" y="125.9">10</text>
<text x="69.3" y="123.3">9</text>
<text x="69.3" y="120.8">8</text>
<text x="71.4" y="124.6">PB14/TIO/DSR_/MOSI_/PWM10</text>
<text x="71.4" y="122.1">PB15/TCK/MISO_/DTR_</text>
<text x="158.1" y="124.6">VINTA</text>
<text x="159.8" y="122.1">ANT</text>
<text x="164.6" y="120.8">21</text>
<text x="164.6" y="123.3">20</text>
<text x="164.6" y="125.9">19</text>
<text x="68.3" y="131">12</text>
<text x="68.3" y="128.4">11</text>
<text x="71.4" y="129.7">PB12/U2D-/SCS_/SDA/RXD1_</text>
<text x="71.4" y="127.2">PB13/U2D+/SCK0_/SCL/TXD1_</text>
<text x="157.3" y="129.7">X32MO</text>
<text x="158.2" y="127.2">X32MI</text>
<text x="164.6" y="128.4">18</text>
<text x="164.6" y="131">17</text>
<text x="68.3" y="136">14</text>
<text x="68.3" y="133.5">13</text>
<text x="71.4" y="137.3">PB7/TXD0/PWM9</text>
<text x="71.4" y="134.8">PB10/UD-/TMR1_</text>
<text x="71.4" y="132.2">PB11/UD+/TMR2_</text>
<text x="134.9" y="134.8">PB23/RST/TMR0_/TXD2_/PWM11</text>
<text x="148" y="132.2">PB22/TMR3/RXD2</text>
<text x="148.5" y="137.3">PB4/RXD0/PWM7</text>
<text x="164.6" y="133.5">16</text>
<text x="164.6" y="136">15</text>
<text x="116.9" y="141.3" transform="rotate(-90 116.9 141.3)">29</text>
<text x="117.9" y="138.7" transform="rotate(-90 117.9 138.7)">EP</text>
<text x="183" y="170.3">4</text>
<text x="196.2" y="170.3">3</text>
<text x="183" y="175.4">1</text>
<text x="196.2" y="175.4">2</text>
</g>
<g font-size="1.5" fill="#900">
<text x="179.2" y="102.8">OUT</text>
<text x="179.2" y="105.6">OUT</text>
<text x="179.2" y="110.6">OUT</text>
<text x="179.2" y="108.1">OUT</text>
<text x="47.9" y="115.5">OUT</text>
<text x="47.9" y="118">OUT</text>
<text x="47.9" y="123.1">OUT</text>
<text x="47.9" y="120.5">OUT</text>
<text x="47.9" y="125.4">OUT</text>
<text x="47.9" y="127.9">OUT</text>
</g>
</svg>
